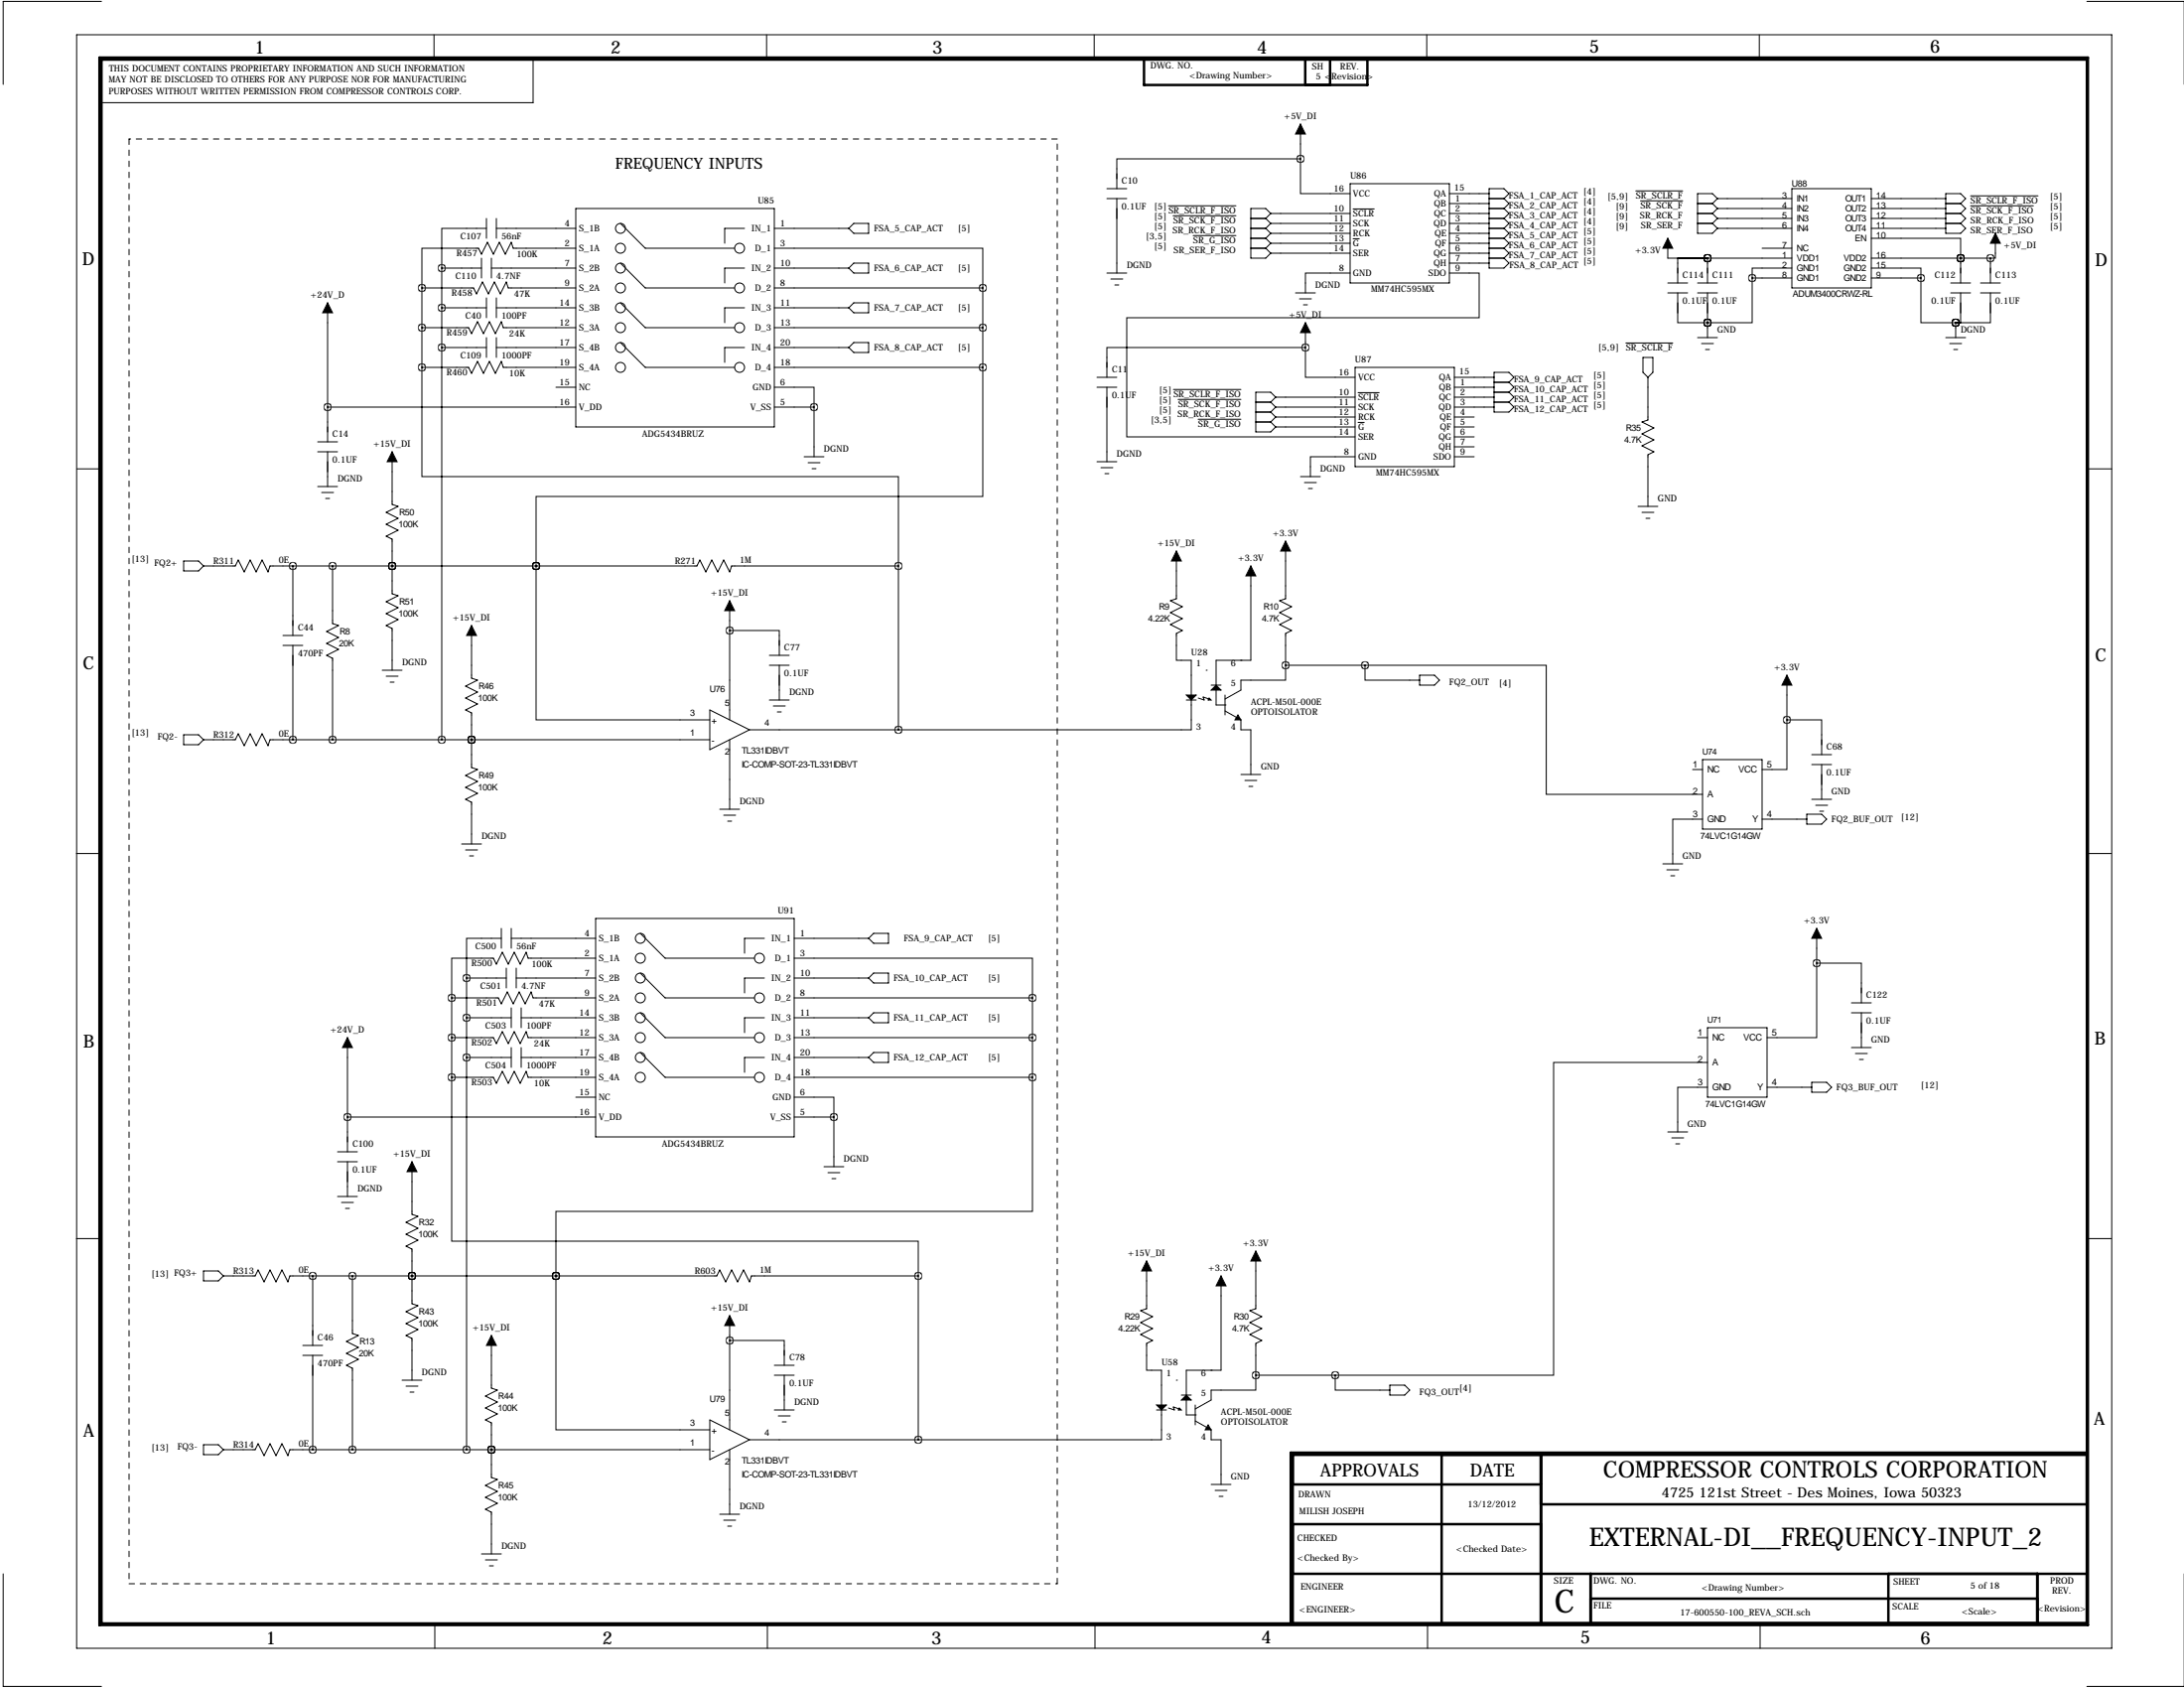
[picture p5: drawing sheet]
<svg xmlns="http://www.w3.org/2000/svg" width="559mm" height="432mm" viewBox="0 0 559 432" stroke-linecap="round" stroke-linejoin="round" font-family="sans-serif">
<g fill="none" stroke="#000" stroke-width=".25">
<path d="M19.6 8.9h520.7v412.7h-520.7zM26 .4h-25.2v21.2M111 8.9v6.3M143.6 15.2h-7.2v11.1h-110.8M196.1 8.9v6.3M280 8.9v6.3M365 8.9v6.3M450.1 8.9v6.3M534 .4h24.8M332.7 31.8v8.8M124.5 58.4h-11.5v10.2M124.5 55.9v5.1"/>
<path d="M127 58.4h20.3M127 55.9v5.1M147.3 53.3h50.8v55.9h-50.8zM158.7 57.1l6.4 6.4h22.9M190.5 58.4h-5.1v3.8M198.1 58.4h19.1M217.2 58.4l1.2-1.3h3.8v2.6h-3.8zM283.2 48.3h5.1M283.2 50.8h5.1M285.8 50.8v19M299 52.6h17.2M300.2 55.2h16"/>
<path d="M320 58.4h3.8M320 55.9h3.8M323.8 55.9l1.3 1.2M323.8 58.4l1.3 1.3M325.1 54.6l-1.3-1.3h-3.8v12.7h3.8l1.3-1.2M325.1 54.6h20.3M325.1 57.1h20.3M325.1 59.7h20.3M325.1 54.6l-1.3 1.3M325.1 57.1l-1.3 1.3M325.1 59.7l-1.3 1.3M332.7 40.6v8.9h12.7"/>
<path d="M332.7 40.6h-46.9v7.7M345.4 47h25.4v25.4h-25.4zM346.2 53.4h5.4M370.8 49.5h10.2M370.8 54.6h10.2M370.8 57.1h10.2M370.8 59.7h10.2M370.8 52.1h10.2M381 53.3h3.8M381 58.4h3.8M381 50.8h3.8M381 55.9h3.8"/>
<path d="M384.8 50.8l1.3-1.3-1.3-1.2h-3.8v20.3h3.8l1.3-1.3-1.3-1.3M384.8 50.8l1.3 1.3-1.3 1.2M384.8 53.3l1.3 1.3-1.3 1.3M384.8 55.9l1.3 1.2-1.3 1.3M384.8 58.4l1.3 1.3-1.3 1.3M418.5 48.8h12M419.7 51.4h10.8M434.3 54.6h3.8M434.3 57.1h3.8M434.3 52.1h3.8M438.1 52.1l1.3 1.2M438.1 54.6l1.3 1.3"/>
<path d="M438.1 57.1l1.3 1.3M439.4 53.3h19.1M439.4 58.4h19.1M439.4 50.8l-1.3-1.3h-3.8v10.2h3.8l1.3-1.3M439.4 50.8h19.1M439.4 55.9h19.1M439.4 50.8l-1.3 1.3M439.4 53.3l-1.3 1.3M439.4 55.9l-1.3 1.2M458.5 48.3h20.3v25.4h-20.3zM478.8 53.3h19M478.8 58.4h19"/>
<path d="M478.8 50.8h19M478.8 55.9h19M497.8 54.6h3.8M497.8 57.1h3.8M497.8 52.1h3.8M501.6 52.1l1.3-1.3-1.3-1.3h-3.8v10.2h3.8l1.3-1.3-1.3-1.3M501.6 52.1l1.3 1.2-1.3 1.3M501.6 54.6l1.3 1.3-1.3 1.2M504.2 52.6h16.1M504.2 50.1h17.3M510.5 59.7v6.3h-1.2M83.8 77.5v26.6"/>
<path d="M107.9 73.7h13.3l.7 1.5 1.5-3.1 1.6 3.1 1.5-3.1 1.5 3.1 1.5-3.1 .5 1.6h17.3M107.9 73.7v20.3M113 68.6h10.2M113 78.7h11.5M113 68.6v120.6M123.2 66v5.1M124.5 76.2v5.1M125.7 68.6h21.6M125.7 66v5.1M127 78.7h20.3M127 76.2v5.1M147.3 63.5h-16l-.5-1.5-1.5 3-1.5-3-1.6 3-1.5-3-1.5 3-.8-1.5h-14.5v10.2"/>
<path d="M158.7 67.3l6.4 6.4h22.9M158.7 77.5l6.4 6.3h22.9M190.5 68.6h-5.1v3.8M190.5 78.7h-5.1v3.9M198.1 63.5h53.4v10.2M198.1 73.7h53.4M198.1 68.6h19.1M198.1 78.7h19.1M217.2 68.6l1.2-1.3h3.8v2.5h-3.8zM218.4 77.5h3.8v2.5h-3.8l-1.2-1.3zM251.5 73.7v20.3M283.2 69.8h5.1"/>
<path d="M284.2 71.4h3.1M285.2 72.9h1.1M305.3 60.3h10.9M320 63.5h3.8M320 61h3.8M323.8 61l1.3 1.2M323.8 63.5l1.3 1.3M325.1 62.2h20.3M325.1 64.8h20.3M325.1 62.2l-1.3 1.3M331.5 74.9h5M332.5 76.5h3"/>
<path d="M333.5 78h1M345.4 69.8h-11.4v5.1M346.2 61.1h1.6M370.8 69.8h7.7v11.5h-90.2v30.5h58.4M370.8 62.2h10.2M370.8 64.8h10.2M370.8 67.3h10.2M381 63.5h3.8M381 66h3.8M381 61h3.8M384.8 61l1.3 1.2-1.3 1.3M384.8 63.5l1.3 1.3-1.3 1.2"/>
<path d="M426.7 72.4h5.1M426.7 61v5h31.8M426.7 74.9h5.1M429.3 74.9v7.7h7.6M434.3 72.4h5.1M434.3 74.9h5.1M436.9 66h.1M436.9 66h-7.6v6.4M436.9 66v6.4M436.9 74.9v11.5M448.3 71.1v11.5h-11.4M448.3 71.1h10.2"/>
<path d="M450.8 63.5h7.7M458.5 68.6h-10.2v2.5M478.8 68.6h12.7v2.5M478.8 61h22.8v5M478.8 66h30.5M478.8 71.1h12.7M491.5 71.1v11.5h8.9M499.1 72.4h5.1M499.1 74.9h5.1M501.6 74.9v7.7h-1.2M501.6 66h.1M501.6 66v6.4"/>
<path d="M506.7 72.4h5.1M506.7 74.9h5.1M509.3 74.9v7.7h-8.9M509.3 66v6.4M107.9 94v27.9h122v22.9M107.9 83.8h12l.7 1.5 1.6-3 1.5 3 1.5-3 1.5 3 1.6-3 .5 1.5h18.5M107.9 94h12l.7 1.5 1.6-3 1.5 3 1.5-3 1.5 3 1.6-3 .5 1.5h18.5M113 88.9h11.5M124.5 86.4v5M127 88.9h20.3M127 86.4v5M142.2 99.1h5.1"/>
<path d="M158.7 87.6l6.4 6.4h22.9M190.5 88.9h-5.1v3.8M198.1 99.1h10.2v5M198.1 83.8h53.4M198.1 94h53.4M198.1 88.9h19.1M217.2 88.9l1.2-1.3h3.8v2.6h-3.8zM251.5 94v33h-114.3v17.8M280.7 99.1h5.1M280.7 96.5h5.1M283.2 99.1v19M300.2 99.6h17.3"/>
<path d="M334 88.9v7.6h12.7M334 88.9h-50.8v7.6M334 82.6v6.3M346.7 94h25.4v25.4h-25.4zM372.1 99.1h10.2M372.1 96.5h10.2M382.3 97.8h3.8M386.1 97.8l1.2-1.3-1.2-1.3h-3.8v10.2h3.8l1.2-1.3-1.2-1.2M386.1 97.8l1.2 1.3-1.2 1.2M416 87.7h12M420.4 91.4h2.5v3.8l-1.3 1.3-1.2-1.3zM421.6 96.5v10.9l-1.5 .5 3.1 1.6-3.1 1.5 3.1 1.5-3.1 1.5 3.1 1.6-1.6 .7v13.2"/>
<path d="M434.3 86.4h5.1M435.4 87.9h3M436.4 89.4h1M436.9 82.6h.1M497.8 86.4h5.1M498.9 87.9h3M499.9 89.4h1M500.4 82.6h.1M500.4 82.6v3.8M19.7 119.9h6.4M81.3 113h5.1M81.3 115.6h5.1"/>
<path d="M83.8 104.1h63.5M83.8 104.1v8.9M83.8 115.6v8.9M100.3 115.6v13.4l1.6 .5-3.1 1.6 3.1 1.5-3.1 1.5 3.1 1.5-3.1 1.6 1.5 .7v14l1.6 .5-3.1 1.5 3.1 1.5-3.1 1.6 3.1 1.5-3.1 1.5 1.5 .8v10.6M198.1 104.1h10.2M205.7 116.8h5.1M206.8 118.4h3M207.8 119.9h1M208.3 104.1v12.7M280.7 118.1h5.1M281.7 119.6h3M301.4 102.2h16.1"/>
<path d="M306.6 107.2h10.9M321.3 102.9h3.8M321.3 105.4h3.8M321.3 107.9h3.8M325.1 102.9l1.3 1.2M325.1 105.4l1.3 1.3M325.1 107.9l1.3 1.3M326.4 109.2h20.3M326.4 104.1h20.3M326.4 101.6h20.3M326.4 106.7h20.3M326.4 101.6l-1.3-1.3h-3.8v10.2h3.8l1.3-1.3"/>
<path d="M326.4 101.6l-1.3 1.3M326.4 104.1l-1.3 1.3M326.4 106.7l-1.3 1.2M346.7 116.8h-11.4v5.1M347.5 100.4h5.4M347.5 108.1h1.6M372.1 109.2h5.1M372.1 104.1h10.2M372.1 101.6h10.2M372.1 106.7h5.1M372.1 111.8h5.1M372.1 116.8h5.1"/>
<path d="M372.1 114.3h5.1M382.3 102.9h3.8M382.3 100.3h3.8M386.1 100.3l1.2 1.3-1.2 1.3M533.9 119.9h6.4M81.3 124.5h5.1M82.3 126h3M83.3 127.5h1M282.7 121.2h1M328.9 138.4v14.8l-1.5 .5 3.1 1.5-3.1 1.5 3.1 1.5-3.1 1.6 3.1 1.5-1.6 .8v8.1M332.7 121.9h5.1M333.8 123.4h3"/>
<path d="M334.8 125h1M419.1 129.5h5.1M420.1 131.1h3.1M421.1 132.6h1M47 143.5h3.8l1.3 1.3-1.3 1.2h-3.8zM52.1 144.8h8.1l.8-1.5 1.5 3 1.5-3 1.5 3 1.6-3 1.5 3 .5-1.5h109.2l.8-1.5 1.5 3 1.5-3 1.5 3 1.6-3 1.5 3 .5-1.5h42.7M74.9 144.8v17.8M85.1 144.8v14.7l1.5 .5-3 1.5 3 1.6-3 1.5 3 1.5-3 1.5 1.5 .8v20.8M100.3 144.8h.1M137.2 144.8h.1M137.2 144.8v39.3h44.4M186.7 153.7v30.4"/>
<path d="M229.9 144.8v41.9M301 141v12.2l-1.5 .5 3 1.5-3 1.5 3 1.5-3 1.6 3 1.5-1.5 .8v6.8h3.8v17.8h-113M320 144.8v24.1h-8.9v11.4h2.6M72.4 162.6h5.1M72.4 165.1h5.1M74.9 165.1v24.1M97.8 171.4h5.1M98.8 173h3.1M99.8 174.5h1M120.6 160v13.5l1.6 .5-3.1 1.5 3.1 1.5-3.1 1.6 3.1 1.5-3.1 1.5 1.5 .8v13.9l1.6 .5-3.1 1.6 3.1 1.5-3.1 1.5 3.1 1.5-3.1 1.6 1.5 .7v10.7M186.7 161.3h12.7v6.3M196.8 179.1h5.1"/>
<path d="M196.8 167.6h5.1M196.8 170.2h5.1M199.4 170.2v8.9M303.5 179.1h2.6M306.6 178.6l1.5 .5-.3-.8 1.6 .5M308.6 171.4h.1M309.9 175.3h2.5M313.4 177.8v5.1M317.5 168.9h.1M328.9 170.2v3.8h-11.4v2.5l-4.1 2.3M328.9 170.2h20.3M349.2 170.2h46.4v33h40"/>
<path d="M349.2 170.2v3.8h14M363.2 172.7h3.8l1.3 1.3-1.3 1.3h-3.8zM457.2 172.7v11.4M47 188h3.8l1.3 1.2-1.3 1.3h-3.8zM52.1 189.2h8.1l.8-1.5 1.5 3.1 1.5-3.1 1.5 3.1 1.6-3.1 1.5 3.1 .5-1.6h112.5M120.6 189.2h.1M181.6 181.6l10.2 5.1-10.2 5.1zM186.7 189.2v17.8M197.9 180.6h3M198.9 182.1h1M313.4 181.9l4.1 2.2v2.6h2.5v11.4M317.5 198.1h5.1"/>
<path d="M318.5 199.6h3.1M433.1 196.8h2.5M435.6 194.3h15.2v17.8h-15.2zM457.2 184.1v12.7h-6.4M457.2 184.1h8.9v8.9M463.5 193h5.1M463.5 195.6h5.1M466.1 195.6v8.9M19.6 218.3h6.4M118.1 215.9h5.1M119.1 217.4h3.1M120.1 218.9h1.1"/>
<path d="M184.1 207h5.1M185.2 208.5h3M186.2 210.1h1M319.5 201.2h1M435.6 209.5h-7.6v11.5M450.8 209.5h11.5M462.3 208.3h3.8l1.3 1.2-1.3 1.3h-3.8zM463.5 204.5h5.1M464.6 206h3M465.6 207.5h1M533.8 218.3h6.4M128.3 237.5v5.1"/>
<path d="M130.8 237.5v5.1M152.4 234.9h50.8v55.9h-50.8zM163.8 238.8l6.4 6.3h22.8M223.5 238.8h3.8v2.5h-3.8l-1.3-1.3zM425.4 221h5.1M426.5 222.5h3M427.5 224h1M464.8 237.5v8.9M115.6 255.3h11.9l.8 1.5 1.5-3.1 1.5 3.1 1.5-3.1 1.6 3.1 1.5-3.1 .5 1.6h16M115.6 255.3v20.3M119.4 250.2h10.1M119.4 250.2v120.6"/>
<path d="M128.3 240h-8.9v10.2M129.5 247.6v5.1M130.8 240h21.6M130.8 257.8v5.1M132.1 250.2h20.3M132.1 247.6v5.1M133.3 257.8v5.1M152.4 245.1h-17.3l-.5-1.5-1.5 3-1.5-3-1.6 3-1.5-3-1.5 3-.8-1.5h-10.6v10.2M163.8 248.9l6.4 6.4h22.8M163.8 259.1l6.4 6.3h22.8M195.6 240h-5.1v3.8M195.6 250.2h-5.1v3.8"/>
<path d="M203.2 245.1h61v10.2M203.2 255.3h61M203.2 240h19M203.2 250.2h19M223.5 259.1h3.8v2.5h-3.8l-1.3-1.3zM223.5 248.9h3.8v2.6h-3.8l-1.3-1.3zM264.2 255.3v20.3M464.8 246.4v19h-12.7M464.8 246.4h11.4v10.1M473.7 256.5h5.1M473.7 259.1h5.1M476.2 259.1v8.9"/>
<path d="M88.9 265.4v20.4M115.6 275.6v41.9h119.3v8.9M115.6 265.4h10.6l.8 1.6 1.5-3.1 1.5 3.1 1.6-3.1 1.5 3.1 1.5-3.1 .5 1.5h17.3M115.6 275.6h10.6l.8 1.5 1.5-3 1.5 3 1.6-3 1.5 3 1.5-3 .5 1.5h17.3M119.4 260.3h11.4M119.4 270.5h11.4M130.8 268v5M133.3 260.3h19.1M133.3 270.5h19.1M133.3 268v5M163.8 269.2l6.4 6.4h22.8M195.6 260.3h-5.1v3.9"/>
<path d="M195.6 270.5h-5.1v3.8M203.2 275.6h61M203.2 265.4h61M203.2 260.3h19M203.2 270.5h19M223.5 269.2h3.8v2.6h-3.8l-1.3-1.3zM264.2 275.6v34.3h-122v16.5M434.3 265.4h2.6M436.9 271.8h-39.4v80h-55.9M436.9 278.1h-7.6v11.5M436.9 262.9h15.2v17.8h-15.2zM452.1 278.1h11.4"/>
<path d="M463.5 276.9h3.9l1.2 1.2-1.2 1.3h-3.9zM473.7 268h5.1M474.7 269.5h3.1M475.7 271h1.1M86.4 294.6h5M86.4 297.2h5M88.9 285.8h63.5M88.9 285.8v8.8M88.9 297.2v8.9M105.4 297.2v13.4l1.5 .5-3 1.6 3 1.5-3 1.5 3 1.5-3 1.6 1.5 .7v14l1.5 .5-3 1.5 3 1.6-3 1.5 3 1.5-3 1.5 1.5 .8v10.7M147.3 280.7h5.1M203.2 280.7h10.2v5.1"/>
<path d="M203.2 285.8h10.2M210.8 298.4h5.1M211.8 300h3.1M213.4 285.8v12.6M426.7 289.6h5.1M427.7 291.1h3.1M428.8 292.6h1M19.6 316.8h6.4M86.4 306.1h5M87.4 307.6h3M88.4 309.1h1M212.9 301.5h1"/>
<path d="M533.8 316.8h6.4M52.1 325.1h3.8l1.2 1.3-1.2 1.3h-3.8zM57.1 326.4h8.2l.7-1.5 1.6 3 1.5-3 1.5 3 1.5-3 1.6 3 .5-1.5h109.2l.7-1.5 1.6 3 1.5-3 1.5 3 1.5-3 1.6 3 .5-1.5h42.6M80 326.4v17.8M90.2 326.4v14.7l1.5 .5-3.1 1.6 3.1 1.5-3.1 1.5 3.1 1.5-3.1 1.5 1.6 .8v20.8M105.4 326.4h.1M142.2 326.4v39.4h39.4M142.2 326.4h.1M186.7 336.5v29.3M234.9 326.4v41.9M293.4 322.6v12.2l-1.6 .5 3.1 1.5-3.1 1.5 3.1 1.6-3.1 1.5 3.1 1.5-1.5 .8v6.8h3.8v17.8h-105.4M312.4 326.4v24.1h-8.9v11.4h2.6"/>
<path d="M321.3 320v14.8l-1.5 .5 3 1.5-3 1.5 3 1.6-3 1.5 3 1.5-1.5 .8v8.1M77.5 344.2h5M77.5 346.7h5M80 346.7v24.1M102.9 353.1h5M103.9 354.6h3M104.9 356.1h1M125.7 341.6v13.5l1.6 .5-3.1 1.5 3.1 1.5-3.1 1.6 3.1 1.5-3.1 1.5 1.5 .8v14l1.6 .5-3.1 1.5 3.1 1.5-3.1 1.5 3.1 1.6-3.1 1.5 1.5 .7v10.7M186.7 342.9h14v6.3M198.1 349.2h5.1M198.1 351.8h5.1M200.7 351.8v8.9"/>
<path d="M301 353.1h.1M302.3 356.9h2.5M305.8 359.4v5.1M309.9 350.5h.1M321.3 351.8v3.8h-11.4v2.5l-4.1 2.3M321.3 351.8h20.3M341.6 351.8v3.8h14M355.6 354.3h3.8l1.3 1.3-1.3 1.3h-3.8zM52.1 369.6h3.8l1.2 1.2-1.2 1.3h-3.8zM57.1 370.8h8.2l.7-1.5 1.6 3.1 1.5-3.1 1.5 3.1 1.5-3.1 1.6 3.1 .5-1.6h107.4M125.7 370.8h.1M181.6 363.2l10.2 5.1-10.2 5.1z"/>
<path d="M186.7 370.8v16.5M198.1 360.7h5.1M199.1 362.2h3.1M200.2 363.7h1M295.9 360.7h2.5M299 360.2l1.5 .5-.3-.8 1.6 .5M305.8 363.5l4.1 2.3v2.5h2.5v11.4M309.9 379.7h5.1M123.2 397.5h5.1M124.2 399h3.1M184.1 387.3h5.1M185.2 388.9h3"/>
<path d="M186.2 390.4h1M310.9 381.3h3M311.9 382.8h1M.8 402.6v28.8h25.2M111.3 415.3v6.3M125.2 400.6h1M196.3 415.3v6.3M280.2 415.3v6.3M365.3 415.3v6.3M450.3 415.3v6.3M534 431.4h24.8"/>
<circle cx="158.7" cy="58.4" r="1.27"/>
<circle cx="158.7" cy="78.7" r="1.27"/>
<circle cx="158.7" cy="73.7" r="1.27"/>
<circle cx="158.7" cy="63.5" r="1.27"/>
<circle cx="158.7" cy="68.6" r="1.27"/>
<circle cx="189.2" cy="73.7" r="1.27"/>
<circle cx="189.2" cy="63.5" r="1.27"/>
<circle cx="158.7" cy="94" r="1.27"/>
<circle cx="158.7" cy="83.8" r="1.27"/>
<circle cx="158.7" cy="88.9" r="1.27"/>
<circle cx="189.2" cy="94" r="1.27"/>
<circle cx="189.2" cy="83.8" r="1.27"/>
<circle cx="163.8" cy="250.2" r="1.27"/>
<circle cx="163.8" cy="240" r="1.27"/>
<circle cx="163.8" cy="255.3" r="1.27"/>
<circle cx="163.8" cy="245.1" r="1.27"/>
<circle cx="194.3" cy="255.3" r="1.27"/>
<circle cx="194.3" cy="245.1" r="1.27"/>
<circle cx="163.8" cy="260.3" r="1.27"/>
<circle cx="163.8" cy="265.4" r="1.27"/>
<circle cx="163.8" cy="275.6" r="1.27"/>
<circle cx="163.8" cy="270.5" r="1.27"/>
<circle cx="194.3" cy="265.4" r="1.27"/>
<circle cx="194.3" cy="275.6" r="1.27"/>
</g>
<g fill="none" stroke="#000" stroke-width=".63">
<path d="M25.5 14.7h508.7v401h-508.7zM26 15.2h508v400.1h-508zM292.7 15h57.2v6.7h-57.2zM334 21.7v-6.7h6.3v6.7M330.8 379.7h63.5M368.9 372.1v43.2M394.3 372.1v43.2M534 372.1h-203.2v43.2M534 371.6h-203.7v43.7M330.8 389.9h63.5M394.3 384.8h139.7M330.8 402.6h203.2"/>
<path d="M407 402.6v12.7M407 408.9h114.3M483.2 402.6v12.7M521.3 402.6v12.7"/>
</g>
<path d="M33 35.6v369.5M270.5 35.6h-237.5M33 405.1h237.5M270.5 405.1v-369.5" fill="none" stroke="#000" stroke-width=".25" stroke-dasharray="1.4 1.4"/>
<g fill="#000" stroke="#000" stroke-width=".25">
<path d="M332.7 31.8l1.3 2.5h-2.5zM510.5 59.7l1.3 2.5h-2.5zM83.8 77.5l1.3 2.5h-2.6zM426.7 61l1.3 2.5h-2.6zM334 82.6l1.3 2.5h-2.6zM100.3 115.6l1.3 2.5h-2.5zM328.9 138.4l1.3 2.6h-2.5zM186.7 153.7l1.3 2.5h-2.6zM301 141l1.3 2.5h-2.6zM320 144.8l1.3 2.5h-2.5zM120.6 160l1.3 2.6h-2.5zM303.5 177.8h2.6l-1.3 1.3z"/>
<path d="M309.4 178.6l.5 .5h-.8zM311.1 175.3l1.3 1.2h-2.5zM457.2 172.7l1.3 2.6h-2.6zM316.7 182.9l.8 1.2h-1.5zM464.8 237.5l1.3 2.5h-2.6zM88.9 265.4l1.3 2.6h-2.6zM105.4 297.2l1.3 2.5h-2.6zM186.7 336.5l1.3 2.6h-2.6zM293.4 322.6l1.2 2.5h-2.5zM312.4 326.4l1.3 2.5h-2.6zM321.3 320l1.3 2.6h-2.6zM125.7 341.6l1.3 2.6h-2.5z"/>
<path d="M295.9 359.4h2.5l-1.2 1.3zM302.3 358.1l1.2-1.2 1.3 1.2zM301.8 360.2l.5 .5h-.8zM309.1 364.5l.8 1.3h-1.5z"/>
</g>
<path d="M137.1 144.8a.07 .07 0 0 0 .1 0 .07 .07 0 0 0-.1 0zM85 189.2a.1 .1 0 0 0 .2 0 .1 .1 0 0 0-.2 0zM85 144.8a.1 .1 0 0 0 .2 0 .1 .1 0 0 0-.2 0zM120.6 189.2a.07 .07 0 0 0 .1 0 .07 .07 0 0 0-.1 0zM120.6 189.2a.07 .07 0 0 0 .1 0 .07 .07 0 0 0-.1 0zM100.3 144.8a.07 .07 0 0 0 .1 0 .07 .07 0 0 0-.1 0zM100.3 144.8a.07 .07 0 0 0 .1 0 .07 .07 0 0 0-.1 0zM74.9 144.8a.07 .07 0 0 0 .1 0 .07 .07 0 0 0-.1 0zM74.9 189.2a.07 .07 0 0 0 .1 0 .07 .07 0 0 0-.1 0zM349.2 170.2a.07 .07 0 0 0 .1 0 .07 .07 0 0 0-.1 0zM328.9 170.2a.07 .07 0 0 0 .1 0 .07 .07 0 0 0-.1 0zM229.8 186.7a.07 .07 0 0 0 .1 0 .07 .07 0 0 0-.1 0zM208.2 104.1a.07 .07 0 0 0 .1 0 .07 .07 0 0 0-.1 0zM436.8 66a.07 .07 0 0 0 .1 0 .07 .07 0 0 0-.1 0zM436.8 82.6a.07 .07 0 0 0 .1 0 .07 .07 0 0 0-.1 0zM491.4 71.1a.1 .1 0 0 0 .2 0 .1 .1 0 0 0-.2 0zM500.3 82.6a.07 .07 0 0 0 .1 0 .07 .07 0 0 0-.1 0zM501.6 66a.07 .07 0 0 0 .1 0 .07 .07 0 0 0-.1 0zM501.6 66a.07 .07 0 0 0 .1 0 .07 .07 0 0 0-.1 0zM509.2 66a.07 .07 0 0 0 .1 0 .07 .07 0 0 0-.1 0zM500.3 82.6a.07 .07 0 0 0 .1 0 .07 .07 0 0 0-.1 0zM436.8 82.6a.07 .07 0 0 0 .1 0 .07 .07 0 0 0-.1 0zM436.8 66a.07 .07 0 0 0 .1 0 .07 .07 0 0 0-.1 0zM448.2 71.1a.1 .1 0 0 0 .2 0 .1 .1 0 0 0-.2 0zM142.2 326.4a.07 .07 0 0 0 .1 0 .07 .07 0 0 0-.1 0zM90.1 370.8a.07 .07 0 0 0 .1 0 .07 .07 0 0 0-.1 0zM90.1 326.4a.07 .07 0 0 0 .1 0 .07 .07 0 0 0-.1 0zM125.7 370.8a.07 .07 0 0 0 .1 0 .07 .07 0 0 0-.1 0zM125.7 370.8a.07 .07 0 0 0 .1 0 .07 .07 0 0 0-.1 0zM105.3 326.4a.1 .1 0 0 0 .2 0 .1 .1 0 0 0-.2 0zM105.3 326.4a.1 .1 0 0 0 .2 0 .1 .1 0 0 0-.2 0zM79.9 326.4a.1 .1 0 0 0 .2 0 .1 .1 0 0 0-.2 0zM79.9 370.8a.1 .1 0 0 0 .2 0 .1 .1 0 0 0-.2 0zM341.6 351.8a.07 .07 0 0 0 .1 0 .07 .07 0 0 0-.1 0zM321.2 351.8a.1 .1 0 0 0 .2 0 .1 .1 0 0 0-.2 0zM234.9 368.3a.07 .07 0 0 0 .1 0 .07 .07 0 0 0-.1 0zM213.3 285.7a.07 .07 0 0 0 .1 0 .07 .07 0 0 0-.1 0zM251.4 73.7a.07 .07 0 0 0 .1 0 .07 .07 0 0 0-.1 0zM251.4 83.8a.07 .07 0 0 0 .1 0 .07 .07 0 0 0-.1 0zM251.4 94a.07 .07 0 0 0 .1 0 .07 .07 0 0 0-.1 0zM137.1 144.8a.07 .07 0 0 0 .1 0 .07 .07 0 0 0-.1 0zM107.9 73.7a.07 .07 0 0 0 .1 0 .07 .07 0 0 0-.1 0zM107.9 83.8a.07 .07 0 0 0 .1 0 .07 .07 0 0 0-.1 0zM107.9 94a.07 .07 0 0 0 .1 0 .07 .07 0 0 0-.1 0zM229.8 144.8a.07 .07 0 0 0 .1 0 .07 .07 0 0 0-.1 0zM113 78.7a.07 .07 0 0 0 .1 0 .07 .07 0 0 0-.1 0zM113 68.6a.07 .07 0 0 0 .1 0 .07 .07 0 0 0-.1 0zM113 88.9a.07 .07 0 0 0 .1 0 .07 .07 0 0 0-.1 0zM113 189.2a.07 .07 0 0 0 .1 0 .07 .07 0 0 0-.1 0zM264.1 265.4a.07 .07 0 0 0 .1 0 .07 .07 0 0 0-.1 0zM264.1 255.3a.07 .07 0 0 0 .1 0 .07 .07 0 0 0-.1 0zM264.1 275.6a.07 .07 0 0 0 .1 0 .07 .07 0 0 0-.1 0zM142.2 326.4a.07 .07 0 0 0 .1 0 .07 .07 0 0 0-.1 0zM115.5 255.3a.07 .07 0 0 0 .1 0 .07 .07 0 0 0-.1 0zM115.5 265.4a.07 .07 0 0 0 .1 0 .07 .07 0 0 0-.1 0zM115.5 275.6a.07 .07 0 0 0 .1 0 .07 .07 0 0 0-.1 0zM234.9 326.4a.07 .07 0 0 0 .1 0 .07 .07 0 0 0-.1 0zM119.3 250.2a.07 .07 0 0 0 .1 0 .07 .07 0 0 0-.1 0zM119.3 260.3a.07 .07 0 0 0 .1 0 .07 .07 0 0 0-.1 0zM119.3 270.5a.07 .07 0 0 0 .1 0 .07 .07 0 0 0-.1 0zM119.3 370.8a.07 .07 0 0 0 .1 0 .07 .07 0 0 0-.1 0zM186.6 161.3a.1 .1 0 0 0 .2 0 .1 .1 0 0 0-.2 0zM186.6 342.9a.1 .1 0 0 0 .2 0 .1 .1 0 0 0-.2 0zM83.8 104.1a.07 .07 0 0 0 .1 0 .07 .07 0 0 0-.1 0zM88.8 285.7a.1 .1 0 0 0 .2 0 .1 .1 0 0 0-.2 0zM457.1 184.1a.1 .1 0 0 0 .2 0 .1 .1 0 0 0-.2 0zM464.8 246.4a.07 .07 0 0 0 .1 0 .07 .07 0 0 0-.1 0zM332.7 40.6a.07 .07 0 0 0 .1 0 .07 .07 0 0 0-.1 0zM333.9 88.9a.1 .1 0 0 0 .2 0 .1 .1 0 0 0-.2 0z" fill="#000" stroke="#000" stroke-width="1.9"/>
<text font-size="8.2" x="397.7" y="412.6">C</text>
<text font-size="6.6" x="406.6" y="395.5">EXTERNAL-DI__FREQUENCY-INPUT_2</text>
<text font-size="5.9" x="410.2" y="378">COMPRESSOR CONTROLS CORPORATION</text>
<g font-size="4.6">
<text x="65.1" y="13.7">1</text>
<text x="156.3" y="13.7">2</text>
<text x="238.5" y="13.7">3</text>
<text x="321.6" y="13.7">4</text>
<text x="406.6" y="13.5">5</text>
<text x="493.8" y="13.5">6</text>
<text x="21.1" y="67.9">D</text>
<text x="536.1" y="68.1">D</text>
<text x="21.2" y="171.1">C</text>
<text x="536" y="169.2">C</text>
<text x="21.3" y="268.1">B</text>
<text x="535.9" y="267.2">B</text>
<text x="535.7" y="364.5">A</text>
<text x="21.3" y="367.5">A</text>
<text x="337.8" y="377.7">APPROVALS</text>
<text x="376.2" y="377.7">DATE</text>
<text x="68" y="420.6">1</text>
<text x="154.1" y="420.6">2</text>
<text x="238.3" y="420.6">3</text>
<text x="322.7" y="420.5">4</text>
<text x="404.4" y="420.4">5</text>
<text x="491.4" y="420.6">6</text>
</g>
<text font-size="4" x="157.5" y="43.2">FREQUENCY INPUTS</text>
<text font-size="3.6" x="425.2" y="383">4725 121st Street - Des Moines, Iowa 50323</text>
<g font-size="2.4">
<text x="424.2" y="128.3">GND</text>
<text x="433.1" y="196.3">1</text>
<text x="436.9" y="197.6">NC</text>
<text x="444.8" y="197.6">VCC</text>
<text x="452.1" y="196.3">5</text>
<text x="433.1" y="203.2">2</text>
<text x="436.9" y="204">A</text>
<text x="433.1" y="209">3</text>
<text x="452.1" y="209">4</text>
<text x="436.9" y="210.3">GND</text>
<text x="448.4" y="210.3">Y</text>
<text x="434.4" y="264.9">1</text>
<text x="438.1" y="266.2">NC</text>
<text x="446.1" y="266.2">VCC</text>
<text x="453.4" y="264.9">5</text>
<text x="434.4" y="271.8">2</text>
<text x="438.1" y="272.6">A</text>
<text x="434.4" y="277.6">3</text>
<text x="438.1" y="278.9">GND</text>
<text x="449.6" y="278.9">Y</text>
<text x="453.4" y="277.6">4</text>
</g>
<g font-size="2.3">
<text x="294.3" y="17.6">DWG. NO.</text>
<text x="335.7" y="17.7">SH</text>
<text x="342.9" y="17.8">REV.</text>
<text x="27.8" y="21.1">MAY NOT BE DISCLOSED TO OTHERS FOR ANY PURPOSE NOR FOR MANUFACTURING</text>
<text x="27.9" y="18.3">THIS DOCUMENT CONTAINS PROPRIETARY INFORMATION AND SUCH INFORMATION</text>
<text x="304.4" y="20.1">&lt;Drawing Number&gt;</text>
<text x="336.7" y="20.4">5 &lt;Revision&gt;</text>
<text x="27.8" y="24.2">PURPOSES WITHOUT WRITTEN PERMISSION FROM COMPRESSOR CONTROLS CORP.</text>
<text x="328.6" y="30.5">+5V_DI</text>
<text x="287" y="47">C10</text>
<text x="345.4" y="45.7">U86</text>
<text x="458.5" y="47.8">U88</text>
<text x="193.9" y="52.1">U85</text>
<text x="287" y="53.7">0.1UF</text>
<text x="295.3" y="53.7">[5]</text>
<text x="341.3" y="49">16</text>
<text x="346.2" y="50.3">VCC</text>
<text x="366.9" y="50.3">QA</text>
<text x="366.9" y="52.9">QB</text>
<text x="372.1" y="48.9">15</text>
<text x="372.4" y="51.6">1</text>
<text x="386.1" y="50.8">FSA_1_CAP_ACT</text>
<text x="386.1" y="53.3">FSA_2_CAP_ACT</text>
<text x="405.1" y="49.9">[4]</text>
<text x="405.1" y="52.4">[4]</text>
<text x="411.3" y="51.1">[5,9]</text>
<text x="413.4" y="53.7">[9]</text>
<text x="418.5" y="50.8">SR_SCLR_F</text>
<text x="419.7" y="53.3">SR_SCK_F</text>
<text x="456" y="50.8">3</text>
<text x="456" y="53.3">4</text>
<text x="459.7" y="51.6">IN1</text>
<text x="472.1" y="51.6">OUT1</text>
<text x="480.1" y="53.3">13</text>
<text x="480.1" y="50.8">14</text>
<text x="504.2" y="52.1">SR_SCLR_F_ISO</text>
<text x="524.5" y="51.1">[5]</text>
<text x="524.5" y="53.7">[5]</text>
<text x="144.5" y="57.9">4</text>
<text x="148.1" y="59.2">S_1B</text>
<text x="192.2" y="59.2">IN_1</text>
<text x="199.6" y="57.9">1</text>
<text x="223.6" y="59.2">FSA_5_CAP_ACT</text>
<text x="245.1" y="59.2">[5]</text>
<text x="295.3" y="56.2">[5]</text>
<text x="295.3" y="58.8">[5]</text>
<text x="299" y="54.6">SR_SCLR_F_ISO</text>
<text x="300" y="59.7">SR_RCK_F_ISO</text>
<text x="300.2" y="57.1">SR_SCK_F_ISO</text>
<text x="341.3" y="54.1">10</text>
<text x="341.3" y="56.6">11</text>
<text x="341.3" y="59.2">12</text>
<text x="346.2" y="55.4">SCLR</text>
<text x="346.2" y="58">SCK</text>
<text x="366.8" y="58">QD</text>
<text x="366.9" y="55.4">QC</text>
<text x="372.4" y="54.1">2</text>
<text x="372.4" y="56.6">3</text>
<text x="372.4" y="59.2">4</text>
<text x="386.1" y="55.9">FSA_3_CAP_ACT</text>
<text x="386.1" y="58.4">FSA_4_CAP_ACT</text>
<text x="405.1" y="55">[4]</text>
<text x="405.1" y="57.5">[4]</text>
<text x="413.4" y="56.2">[9]</text>
<text x="413.4" y="58.8">[9]</text>
<text x="419.6" y="55.9">SR_RCK_F</text>
<text x="419.9" y="58.4">SR_SER_F</text>
<text x="456" y="55.9">5</text>
<text x="456" y="58.4">6</text>
<text x="459.7" y="54.1">IN2</text>
<text x="459.7" y="56.6">IN3</text>
<text x="459.7" y="59.2">IN4</text>
<text x="472.1" y="59.2">OUT4</text>
<text x="472.1" y="56.6">OUT3</text>
<text x="472.1" y="54.1">OUT2</text>
<text x="480.1" y="58.4">11</text>
<text x="480.1" y="55.9">12</text>
<text x="504.2" y="54.6">SR_SCK_F_ISO</text>
<text x="504.2" y="57.1">SR_RCK_F_ISO</text>
<text x="504.2" y="59.7">SR_SER_F_ISO</text>
<text x="524.5" y="56.2">[5]</text>
<text x="524.5" y="58.8">[5]</text>
<text x="116.8" y="65.6">R457</text>
<text x="117.8" y="61.3">C107</text>
<text x="128.3" y="61.3">56nF</text>
<text x="132.2" y="65.8">100K</text>
<text x="144.5" y="63">2</text>
<text x="148.1" y="64.3">S_1A</text>
<text x="193.1" y="64.3">D_1</text>
<text x="199.6" y="63">3</text>
<text x="293.2" y="61.3">[3,5]</text>
<text x="295.3" y="63.8">[5]</text>
<text x="300.3" y="64.8">SR_SER_F_ISO</text>
<text x="305.3" y="62.2">SR_G_ISO</text>
<text x="341.3" y="61.7">13</text>
<text x="341.3" y="64.3">14</text>
<text x="346.2" y="60.5">RCK</text>
<text x="346.2" y="63">G</text>
<text x="346.2" y="65.6">SER</text>
<text x="366.8" y="65.6">QG</text>
<text x="367" y="60.5">QE</text>
<text x="367.2" y="63">QF</text>
<text x="372.4" y="61.7">5</text>
<text x="372.4" y="64.3">6</text>
<text x="386.1" y="61">FSA_5_CAP_ACT</text>
<text x="386.1" y="63.5">FSA_6_CAP_ACT</text>
<text x="405.1" y="60">[5]</text>
<text x="405.1" y="62.6">[5]</text>
<text x="405.1" y="65.1">[5]</text>
<text x="418.3" y="64.8">+3.3V</text>
<text x="456" y="63.5">7</text>
<text x="459.7" y="64.3">NC</text>
<text x="474.6" y="61.7">EN</text>
<text x="480.1" y="61">10</text>
<text x="512.7" y="63.5">+5V_DI</text>
<text x="116.5" y="71.5">C110</text>
<text x="127" y="71.5">4.7NF</text>
<text x="144.5" y="68.1">7</text>
<text x="148.1" y="69.4">S_2B</text>
<text x="192.2" y="69.4">IN_2</text>
<text x="199.6" y="68.1">10</text>
<text x="223.6" y="69.4">FSA_6_CAP_ACT</text>
<text x="245.1" y="69.4">[5]</text>
<text x="288.3" y="68.6">DGND</text>
<text x="342.6" y="69.3">8</text>
<text x="346.2" y="70.7">GND</text>
<text x="365.5" y="70.7">SDO</text>
<text x="366.8" y="68.1">QH</text>
<text x="372.4" y="66.8">7</text>
<text x="372.4" y="69.3">9</text>
<text x="386.1" y="66">FSA_7_CAP_ACT</text>
<text x="386.2" y="68.6">FSA_8_CAP_ACT</text>
<text x="405.1" y="67.7">[5]</text>
<text x="430.5" y="71.1">C114</text>
<text x="438.1" y="71.1">C111</text>
<text x="456" y="66">1</text>
<text x="456" y="68.6">2</text>
<text x="456" y="71.1">8</text>
<text x="459.7" y="66.8">VDD1</text>
<text x="459.7" y="69.3">GND1</text>
<text x="459.7" y="71.9">GND1</text>
<text x="471.7" y="71.9">GND2</text>
<text x="471.7" y="69.3">GND2</text>
<text x="471.7" y="66.8">VDD2</text>
<text x="480.1" y="71.1">9</text>
<text x="480.1" y="68.6">15</text>
<text x="480.1" y="66">16</text>
<text x="495" y="71.1">C112</text>
<text x="510.5" y="71.1">C113</text>
<text x="79.5" y="76.2">+24V_D</text>
<text x="115.5" y="75.8">R458</text>
<text x="131.6" y="75.9">47K</text>
<text x="144.5" y="73.2">9</text>
<text x="148.1" y="74.5">S_2A</text>
<text x="193.1" y="74.5">D_2</text>
<text x="199.6" y="73.2">8</text>
<text x="336.5" y="73.7">DGND</text>
<text x="350.8" y="74.8">MM74HC595MX</text>
<text x="430.5" y="77.8">0.1UF</text>
<text x="438.1" y="77.8">0.1UF</text>
<text x="458.7" y="75.9">ADUM3400CRWZ-RL</text>
<text x="494.2" y="77.8">0.1UF</text>
<text x="510.5" y="77.8">0.1UF</text>
<text x="119.1" y="81.6">C40</text>
<text x="128.3" y="81.6">100PF</text>
<text x="143.2" y="78.2">14</text>
<text x="143.2" y="83.3">12</text>
<text x="148.1" y="79.5">S_3B</text>
<text x="192.2" y="79.5">IN_3</text>
<text x="199.6" y="78.2">11</text>
<text x="199.6" y="83.3">13</text>
<text x="223.6" y="79.5">FSA_7_CAP_ACT</text>
<text x="245.1" y="79.5">[5]</text>
<text x="329.9" y="81.3">+5V_DI</text>
<text x="114.2" y="85.9">R459</text>
<text x="130.3" y="86.1">24K</text>
<text x="143.2" y="88.4">17</text>
<text x="148.1" y="84.6">S_3A</text>
<text x="148.1" y="89.7">S_4B</text>
<text x="192.2" y="89.7">IN_4</text>
<text x="193.1" y="84.6">D_3</text>
<text x="199.6" y="88.4">20</text>
<text x="223.6" y="89.7">FSA_8_CAP_ACT</text>
<text x="245.1" y="89.7">[5]</text>
<text x="408.9" y="89.7">[5,9]</text>
<text x="416" y="89.7">SR_SCLR_F</text>
<text x="439.4" y="85.1">GND</text>
<text x="501.7" y="85.1">DGND</text>
<text x="117.8" y="91.8">C109</text>
<text x="128.3" y="91.8">1000PF</text>
<text x="143.2" y="93.5">19</text>
<text x="148.1" y="94.8">S_4A</text>
<text x="193.1" y="94.8">D_4</text>
<text x="199.6" y="93.5">18</text>
<text x="284.5" y="95.3">C11</text>
<text x="346.7" y="92.7">U87</text>
<text x="373.4" y="95.8">15</text>
<text x="114.2" y="96.1">R460</text>
<text x="130.3" y="96.3">10K</text>
<text x="143.2" y="98.6">15</text>
<text x="148.1" y="99.9">NC</text>
<text x="192.6" y="99.9">GND</text>
<text x="199.6" y="98.6">6</text>
<text x="284.5" y="101.9">0.1UF</text>
<text x="296.6" y="100.7">[5]</text>
<text x="300.2" y="101.6">SR_SCLR_F_ISO</text>
<text x="342.6" y="96">16</text>
<text x="342.6" y="101.1">10</text>
<text x="347.5" y="97.3">VCC</text>
<text x="368.2" y="97.3">QA</text>
<text x="368.2" y="99.9">QB</text>
<text x="373.6" y="98.6">1</text>
<text x="373.6" y="101.1">2</text>
<text x="387.3" y="97.8">FSA_9_CAP_ACT</text>
<text x="387.3" y="100.3">FSA_10_CAP_ACT</text>
<text x="407.7" y="96.9">[5]</text>
<text x="407.7" y="99.4">[5]</text>
<text x="407.7" y="101.9">[5]</text>
<text x="143.2" y="103.6">16</text>
<text x="148.1" y="104.9">V_DD</text>
<text x="192" y="104.9">V_SS</text>
<text x="199.6" y="103.6">5</text>
<text x="296.6" y="103.2">[5]</text>
<text x="296.6" y="105.8">[5]</text>
<text x="301.3" y="106.7">SR_RCK_F_ISO</text>
<text x="301.4" y="104.1">SR_SCK_F_ISO</text>
<text x="342.6" y="103.6">11</text>
<text x="342.6" y="106.2">12</text>
<text x="347.5" y="102.4">SCLR</text>
<text x="347.5" y="104.9">SCK</text>
<text x="347.5" y="107.5">RCK</text>
<text x="368.1" y="104.9">QD</text>
<text x="368.2" y="102.4">QC</text>
<text x="368.3" y="107.5">QE</text>
<text x="373.6" y="103.6">3</text>
<text x="373.6" y="106.2">4</text>
<text x="387.3" y="102.9">FSA_11_CAP_ACT</text>
<text x="387.3" y="105.4">FSA_12_CAP_ACT</text>
<text x="407.7" y="104.5">[5]</text>
<text x="85.1" y="111.8">C14</text>
<text x="164.3" y="111.8">ADG5434BRUZ</text>
<text x="294.4" y="108.3">[3,5]</text>
<text x="306.6" y="109.2">SR_G_ISO</text>
<text x="342.6" y="108.7">13</text>
<text x="342.6" y="111.3">14</text>
<text x="347.5" y="110">G</text>
<text x="347.5" y="112.6">SER</text>
<text x="368.1" y="112.6">QG</text>
<text x="368.4" y="110">QF</text>
<text x="373.6" y="108.7">5</text>
<text x="373.6" y="111.3">6</text>
<text x="373.6" y="113.8">7</text>
<text x="415.6" y="113.2">4.7K</text>
<text x="416" y="110.3">R35</text>
<text x="85.1" y="118.5">0.1UF</text>
<text x="95.5" y="114.3">+15V_DI</text>
<text x="210.8" y="115.6">DGND</text>
<text x="285.7" y="116.8">DGND</text>
<text x="343.9" y="116.3">8</text>
<text x="347.5" y="117.6">GND</text>
<text x="366.7" y="117.6">SDO</text>
<text x="368.1" y="115.1">QH</text>
<text x="373.6" y="116.3">9</text>
<text x="86.4" y="123.2">DGND</text>
<text x="337.8" y="120.7">DGND</text>
<text x="352.1" y="121.8">MM74HC595MX</text>
<text x="102.1" y="131.9">R50</text>
<text x="102" y="134.8">100K</text>
<text x="325.6" y="137.2">+3.3V</text>
<text x="33.6" y="143.9">[13]</text>
<text x="296.2" y="139.7">+15V_DI</text>
<text x="316.7" y="143.5">+3.3V</text>
<text x="39.5" y="144.8">FQ2+</text>
<text x="54.5" y="144.3">R311</text>
<text x="71.3" y="144.1">0E</text>
<text x="172.7" y="144.3">R271</text>
<text x="189.2" y="144.1">1M</text>
<text x="102.1" y="154.7">R51</text>
<text x="181.9" y="152.4">+15V_DI</text>
<text x="76.2" y="161.3">C44</text>
<text x="102" y="157.7">100K</text>
<text x="115.8" y="158.8">+15V_DI</text>
<text x="293.8" y="159">4.22K</text>
<text x="296.6" y="156">R9</text>
<text x="322.9" y="159">4.7K</text>
<text x="323.3" y="156">R10</text>
<text x="76.2" y="168">470PF</text>
<text x="86.8" y="165.3">20K</text>
<text x="86.9" y="162.4">R8</text>
<text x="200.7" y="166.4">C77</text>
<text x="304.8" y="167.6">U28</text>
<text x="102.9" y="170.2">DGND</text>
<text x="200.7" y="173.1">0.1UF</text>
<text x="306" y="170.5">1</text>
<text x="314.9" y="170.5">6</text>
<text x="453.9" y="171.5">+3.3V</text>
<text x="122.3" y="179.3">100K</text>
<text x="122.4" y="176.3">R46</text>
<text x="181.6" y="177">U76</text>
<text x="201.9" y="177.8">DGND</text>
<text x="314.9" y="175.6">5</text>
<text x="370.8" y="175.3">FQ2_OUT</text>
<text x="383.5" y="175.6">[4]</text>
<text x="176.6" y="183.1">3</text>
<text x="182.1" y="185.2">+</text>
<text x="185.5" y="180.6">5</text>
<text x="195.6" y="185.7">4</text>
<text x="320" y="180.3">ACPL-M50L-000E</text>
<text x="320" y="182.9">OPTOISOLATOR</text>
<text x="33.6" y="188.3">[13]</text>
<text x="40.3" y="189.2">FQ2-</text>
<text x="54.5" y="188.7">R312</text>
<text x="71.3" y="188.6">0E</text>
<text x="176.6" y="188.2">1</text>
<text x="182.1" y="190.3">-</text>
<text x="306" y="186.7">3</text>
<text x="314.9" y="186.7">4</text>
<text x="467.4" y="191.8">C68</text>
<text x="185.5" y="193">2</text>
<text x="189.7" y="196.3">IC-COMP-SOT-23-TL331IDBVT</text>
<text x="189.7" y="192.8">TL331IDBVT</text>
<text x="322.6" y="196.8">GND</text>
<text x="122.3" y="202.1">100K</text>
<text x="122.4" y="199.2">R49</text>
<text x="467.4" y="198.5">0.1UF</text>
<text x="468.6" y="203.2">GND</text>
<text x="189.2" y="205.7">DGND</text>
<text x="486.4" y="209.9">[12]</text>
<text x="123.2" y="214.6">DGND</text>
<text x="435.1" y="214.6">74LVC1G14GW</text>
<text x="468.6" y="210.4">FQ2_BUF_OUT</text>
<text x="430.5" y="219.7">GND</text>
<text x="199" y="233.7">U91</text>
<text x="149.6" y="239.5">4</text>
<text x="204.7" y="239.5">1</text>
<text x="461.5" y="236.2">+3.3V</text>
<text x="121.6" y="242.9">C500</text>
<text x="132.1" y="242.9">56nF</text>
<text x="149.6" y="244.6">2</text>
<text x="153.2" y="240.8">S_1B</text>
<text x="153.2" y="245.9">S_1A</text>
<text x="197.3" y="240.8">IN_1</text>
<text x="198.2" y="245.9">D_1</text>
<text x="204.7" y="244.6">3</text>
<text x="231.3" y="240.8">FSA_9_CAP_ACT</text>
<text x="252.7" y="240.8">[5]</text>
<text x="120.6" y="247.2">R500</text>
<text x="136" y="247.4">100K</text>
<text x="149.6" y="249.7">7</text>
<text x="153.2" y="251">S_2B</text>
<text x="197.3" y="251">IN_2</text>
<text x="204.7" y="249.7">10</text>
<text x="228.7" y="251">FSA_10_CAP_ACT</text>
<text x="252.7" y="251">[5]</text>
<text x="121.9" y="257.4">R501</text>
<text x="122.9" y="253.1">C501</text>
<text x="133.3" y="253.1">4.7NF</text>
<text x="137.9" y="257.6">47K</text>
<text x="149.6" y="254.8">9</text>
<text x="153.2" y="256.1">S_2A</text>
<text x="198.2" y="256.1">D_2</text>
<text x="204.7" y="254.8">8</text>
<text x="477.5" y="255.3">C122</text>
<text x="124.1" y="263.2">C503</text>
<text x="134.6" y="263.2">100PF</text>
<text x="148.2" y="259.8">14</text>
<text x="153.2" y="261.2">S_3B</text>
<text x="197.3" y="261.2">IN_3</text>
<text x="204.7" y="259.8">11</text>
<text x="228.7" y="261.2">FSA_11_CAP_ACT</text>
<text x="252.7" y="261.2">[5]</text>
<text x="477.5" y="262">0.1UF</text>
<text x="84.6" y="264.2">+24V_D</text>
<text x="120.6" y="267.6">R502</text>
<text x="136.6" y="267.7">24K</text>
<text x="148.2" y="264.9">12</text>
<text x="153.2" y="266.2">S_3A</text>
<text x="198.2" y="266.2">D_3</text>
<text x="204.7" y="264.9">13</text>
<text x="478.8" y="266.7">GND</text>
<text x="124.1" y="273.4">C504</text>
<text x="134.6" y="273.4">1000PF</text>
<text x="148.2" y="270">17</text>
<text x="148.2" y="275.1">19</text>
<text x="153.2" y="271.3">S_4B</text>
<text x="197.3" y="271.3">IN_4</text>
<text x="204.7" y="270">20</text>
<text x="204.7" y="275.1">18</text>
<text x="228.7" y="271.3">FSA_12_CAP_ACT</text>
<text x="252.7" y="271.3">[5]</text>
<text x="120.6" y="277.7">R503</text>
<text x="136.6" y="277.9">10K</text>
<text x="148.2" y="280.2">15</text>
<text x="153.2" y="276.4">S_4A</text>
<text x="153.2" y="281.5">NC</text>
<text x="197.7" y="281.5">GND</text>
<text x="198.2" y="276.4">D_4</text>
<text x="204.7" y="280.2">6</text>
<text x="469.9" y="278.9">FQ3_BUF_OUT</text>
<text x="491.5" y="278.5">[12]</text>
<text x="148.2" y="285.2">16</text>
<text x="153.2" y="286.6">V_DD</text>
<text x="197" y="286.6">V_SS</text>
<text x="204.7" y="285.2">5</text>
<text x="436.3" y="283.2">74LVC1G14GW</text>
<text x="90.2" y="293.4">C100</text>
<text x="169.4" y="293.5">ADG5434BRUZ</text>
<text x="431.8" y="288.3">GND</text>
<text x="100.6" y="295.9">+15V_DI</text>
<text x="215.9" y="297.2">DGND</text>
<text x="90.2" y="300.1">0.1UF</text>
<text x="91.4" y="304.8">DGND</text>
<text x="107.1" y="316.4">100K</text>
<text x="107.2" y="313.5">R32</text>
<text x="288.6" y="321.3">+15V_DI</text>
<text x="318" y="318.8">+3.3V</text>
<text x="38.7" y="326.7">[13] FQ3+</text>
<text x="59.6" y="325.9">R313</text>
<text x="76.4" y="325.7">0E</text>
<text x="177.7" y="325.9">R603</text>
<text x="194.3" y="325.7">1M</text>
<text x="309.1" y="325.1">+3.3V</text>
<text x="181.9" y="335.3">+15V_DI</text>
<text x="107.1" y="339.3">100K</text>
<text x="107.2" y="336.3">R43</text>
<text x="120.9" y="340.4">+15V_DI</text>
<text x="286.2" y="340.6">4.22K</text>
<text x="287.8" y="337.6">R29</text>
<text x="315.3" y="340.6">4.7K</text>
<text x="315.7" y="337.6">R30</text>
<text x="81.3" y="342.9">C46</text>
<text x="91.8" y="346.9">20K</text>
<text x="91.9" y="344">R13</text>
<text x="201.9" y="348">C78</text>
<text x="81.3" y="349.6">470PF</text>
<text x="107.9" y="351.8">DGND</text>
<text x="297.2" y="349.2">U58</text>
<text x="298.4" y="352.1">1</text>
<text x="307.3" y="352.1">6</text>
<text x="127.5" y="357.9">R44</text>
<text x="181.6" y="358.7">U79</text>
<text x="201.9" y="354.7">0.1UF</text>
<text x="203.2" y="359.4">DGND</text>
<text x="307.3" y="357.2">5</text>
<text x="363.2" y="356.9">FQ3_OUT</text>
<text x="373.4" y="355.9">[4]</text>
<text x="127.4" y="360.9">100K</text>
<text x="176.6" y="364.8">3</text>
<text x="185.5" y="362.2">5</text>
<text x="312.4" y="361.9">ACPL-M50L-000E</text>
<text x="312.4" y="364.5">OPTOISOLATOR</text>
<text x="38.7" y="371.2">[13]</text>
<text x="45.4" y="370.8">FQ3-</text>
<text x="59.6" y="370.3">R314</text>
<text x="76.4" y="370.2">0E</text>
<text x="176.6" y="369.8">1</text>
<text x="182.1" y="371.9">-</text>
<text x="182.1" y="366.8">+</text>
<text x="195.6" y="367.3">4</text>
<text x="298.4" y="368.3">3</text>
<text x="307.3" y="368.3">4</text>
<text x="185.5" y="374.6">2</text>
<text x="189.7" y="378">IC-COMP-SOT-23-TL331IDBVT</text>
<text x="189.7" y="374.4">TL331IDBVT</text>
<text x="127.4" y="383.7">100K</text>
<text x="127.5" y="380.8">R45</text>
<text x="315" y="378.5">GND</text>
<text x="332.2" y="383">DRAWN</text>
<text x="189.2" y="386.1">DGND</text>
<text x="332.5" y="387.3">MILISH JOSEPH</text>
<text x="375.6" y="385.6">13/12/2012</text>
<text x="332" y="394.2">CHECKED</text>
<text x="128.3" y="396.2">DGND</text>
<text x="332" y="399.3">&lt;Checked By&gt;</text>
<text x="372.6" y="397">&lt;Checked Date&gt;</text>
<text x="332.7" y="406.7">ENGINEER</text>
<text x="397.6" y="405.1">SIZE</text>
<text x="407.7" y="405.1">DWG. NO.</text>
<text x="435.4" y="407">&lt;Drawing Number&gt;</text>
<text x="484.4" y="405.4">SHEET</text>
<text x="504.1" y="406.4">5 of 18</text>
<text x="524.6" y="405.1">PROD</text>
<text x="525.1" y="407.7">REV.</text>
<text x="332.5" y="412.5">&lt;ENGINEER&gt;</text>
<text x="407.7" y="411.5">FILE</text>
<text x="429.9" y="413.3">17-600550-100_REVA_SCH.sch</text>
<text x="484.2" y="411.7">SCALE</text>
<text x="501.9" y="413">&lt;Scale&gt;</text>
<text x="521.3" y="412.3">&lt;Revision&gt;</text>
</g>
<g font-size="2.2">
<text x="435.6" y="193">U74</text>
<text x="436.9" y="261.6">U71</text>
</g>
</svg>
